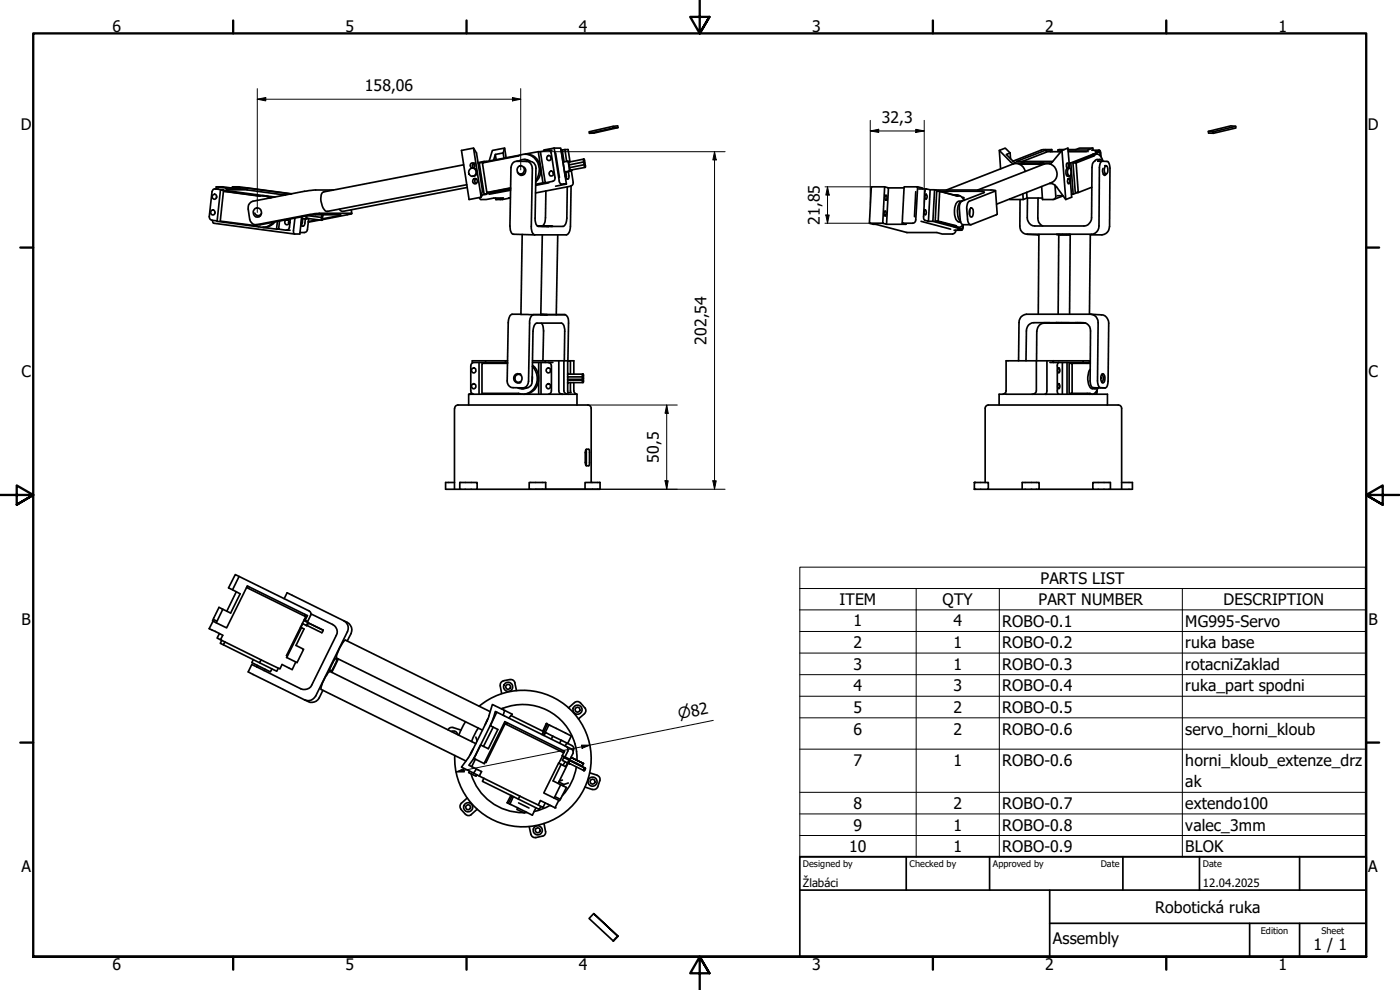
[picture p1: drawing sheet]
<svg xmlns="http://www.w3.org/2000/svg" width="420mm" height="297mm" viewBox="0 0 420 297" stroke-linecap="round" stroke-linejoin="round" font-family="sans-serif">
<!-- layer: Visible (ISO) -->
<g fill="none" stroke="#000" stroke-width=".51">
<path d="M184 37.9l-7.2 1.6 .1 .5 1.3-.1 7.3-1.6-.1-.5-1.4 .1 .1 .5-7.2 1.6M185.5 38.3l-1.4 .1M362.6 39.4l1.5 .1M370.8 37.9l-6.7 1.6 .1 .5-1.5-.1-.1-.5 6.8-1.6 1.4 .1 .1 .5-6.7 1.6M64.5 56.7h1.1M64.9 56.1l3.1 .3-.1 .5M65 59v.4M66.2 56.9l-1 9.5 12.5 1.7M67.1 57.4l10.8 1.5a3.8 3.8 0 0 1 3.1 .5M68 56.4h6.2v.6M68.2 56.9h5.7l11.8 1.6M69.7 56.4l.1-.3 2.3 .3-7.2-.3-.1 .6"/>
<path d="M69.8 56.1h2l15.8 2.1M74.2 56.4l13.1 1.8M78.1 58.8l-11-1.4-1 8.9 10.9 1.4a4 4 0 0 0 5-1M78.8 58.7l1.8 .3 .7 .4M82.5 59.1l-17.9-2.4a.88 .88 0 0 0-1 .8l-.8 7.5a.98 .98 0 0 0 .8 1.1l1.6 .2M100.1 57l-7.5 .2-16.7 3.2a2.02 2.02 0 0 0-1.4 2.3l.4 3.1a2.01 2.01 0 0 0 2.1 1.6l17.4-3.3h11.2l-8.8 1.8M138.5 45.1l3.6-.7 .9 1.5 1.8 11.2-.4 2.1-3.6 .7zM139.1 49.5l-41.9 8.1a2.33 2.33 0 0 0-.9 2.8l.7 2a1.39 1.39 0 0 0 1.3 1l41.8-8M140.2 56.2l-37.3 7.2-.5-.1-.5-.5M141.6 50.4a.78 .78 0 0 1-.4-1.2 .78 .78 0 0 1 1.3 0 .78 .78 0 0 1-.5 1.2M141.8 50.4a1.24 1.24 0 0 1 1.3 1.2 1.24 1.24 0 0 1-1.3 1.3M142.1 44.4l2.3 14.8"/>
<path d="M142.2 48.9a.82 .82 0 0 0 0 1.4M142.2 49v.3M142.4 49.3l-.6 .3M142.9 53.6a.81 .81 0 0 0 0 1.4M143.8 59.3l.5 .6h1.6l2.3-.5h2.9l-2.3 .5-.1-.5M143.9 49l-.4 .1M144.5 58.7h.2M145.3 48.4h.9M145.4 48.6l-.1-.2-1.9 .4M148.7 46.3l.2 1.6M150.1 59.9h.1M151 45.9l.4-1.5-3.6 .7-1 3.2"/>
<path d="M151 45.9l-2.3 .4-.6 1.8M151 45.9l.3 1.6M151.4 44.4l.5 3M152.7 59.4h.4zM153.1 59.4l-2.4 .5h-1.9M153.2 56.8l-7.9 1.5M153.2 56.4l-7.1 1.4M153.2 57.1l-6.4 1.2M155.1 48.4h.7M155.2 48.4a1.78 1.78 0 0 0-1.8 1.9l-.2 18.8a1.26 1.26 0 0 0 .9 1.2l6.4 .2M155.2 48.4h2.8a1.92 1.92 0 0 1 1.8 2.1l-.4 18.1 .3 1.1 .8 .8M155.6 48.4a2.47 2.47 0 0 1 3.1 0"/>
<path d="M156.1 46.5l-12.3 2.4 1.5 9.4h.7l-1.5 .2M156.3 49.7h.2M157.2 47.9h1l1 .5a1.87 1.87 0 0 1 1.6 2.1l-.1 16.2a1.26 1.26 0 0 0 1 1.2M157.3 50.2a1.31 1.31 0 0 1 .1 2.1 1.31 1.31 0 0 1-2.1-.6M157.4 52.2h-1.1M160.8 54.2a4.7 4.7 0 0 0 .7-5.2 4.7 4.7 0 0 0-4.3-2.7l-1.6 .5-10.8 2.1 1.3 8.9 7.1-1.3M161.5 45.5l1.4 9.3h.7M162.2 45.5l-4.5 .7a4.8 4.8 0 0 1 4.2 2.8 4.8 4.8 0 0 1-.6 5l-.5 .7M162.2 45.5l2.2-.4a.97 .97 0 0 1 1 .8l1.2 7.4a.92 .92 0 0 1-.7 1.1l-2.3 .4zM162.9 54.8l-2.1 .5M163.8 57.3l-.2 9.2a1.39 1.39 0 0 1-1 1.3h-1.3M164.5 45.1h1.2"/>
<path d="M164.7 54.8l-3.9 .8M165.4 47l-.2 .2M165.4 47.3v.2M166.1 51.7l-.2 .2M166.1 52v.2M166.3 44.4l1.6 10.3 .5 .5h1.6l-3.2 .7M166.3 44.4h2l1.7 10.8M166.3 44.4l-3.1 .6 .1 .3M166.8 45.9l1.1 7.4M168.3 44.9l1.3 7.9 .3 .7 .3 .2 .4-.1 .2-.5-.2-1.6M168.5 45.5h.3M168.8 45.1l-.3 .1"/>
<path d="M169.5 44.9h.9M169.5 44.9l.6 3.5M169.5 44.9l-.8 .1 .6 3.6M169.8 51.6l.1 2M170.2 56.1l-.1 9.4-.4 1.7-.7 .7h-7.6h2.7M170.3 48.4l.6 .2M170.3 48.4l.3 .2M170.3 48.4l-1.3 .2M170.4 44.9h.1M170.5 44.9l.6 3.7M170.6 48.6h.2M170.6 48.6l.3 2.4"/>
<path d="M170.8 51.4l-1.3 .2M170.8 48.6l-.1 .5 .4 1.2M170.9 51h.5l-.2 .4h-.4M170.9 51l-.1 .4M171.2 51.4l-1.7 .3M171.3 55.9l-10.6 2M171.4 55.8l-.2 12.1-.2 1.3-.4 .9-.6 .4h-9.5M171.4 51l.6 3.7a.98 .98 0 0 1-.8 1.1M175.1 47.8l.4 .3-.2 .5zM175.2 47.7l-4.4 .9M175.3 48.6l.3 .3-.1 .5-.3-.5zM175.4 49.5l.3 .2-.1 .5z"/>
<path d="M175.4 48.6l-4.5 .9M175.5 49.4l-4.4 .9M175.6 50.2l-4.4 .8-.3-.2 .2-.5M265.5 56.1l1.1 .3-.5 10.9-1.2-.3zM265.5 56.1h-4l-.6 10.9h4M265.7 58.7l.3-.1 .2 .5-.1 .7-.2 .3-.3-.8zM266.6 56.4h4.7M274.8 57.5l-.4 7.5M275.4 56.1l1.5 .3v.3M275.7 56.7h2.3M277.8 58.3a.77 .77 0 0 1 .5 .7 .77 .77 0 0 1-.5 .7l-.2-.5zM278 56.7l-.3 .2-.1 .6-.4 7.9 .2 .6 1.2 .4 .5-9.5h1.4l6.6 1.8"/>
<path d="M278 56.7l1.1 .2M280.5 56.9l-.5 9.5h-1.4M280.6 57h17.3l.9 .2-7.9 3.2a2.24 2.24 0 0 0-.8 2.3l.3 3.1a1.51 1.51 0 0 0 1 1.6l7.9-3.2-.5-7M282 57.4l-.4 8.9h-.9l.4-8.9h.9l5.4 1.5a1.14 1.14 0 0 1 1.6 .6l.3 .6M282.2 57.4h11.8l1.4 .2-7 3-.5 1.5 .3 3.7 .2 1 .6 .6M286.1 58.5l1.9 .2M286.4 58.5h.1M287 58.7h.8M288.7 59.2l.5 .1v.6M289.2 59.8l.2 .3M293.4 57l20-7.8a3 3 0 0 1 3.6 1.8 3 3 0 0 1-1.4 3.8l-16.5 6.5M299.9 45.1l.4 5.6"/>
<path d="M303 59.7v.2h4.1M303.1 45.9l-1.4-1.5-1.8 .7 3.4 3.5 .9 .5M303.1 45.9l-1.1 .4 2 2 1 .6 10.3 .1M303.1 45.9l.2 1.7M305.9 49.3h7.3M307 58.2l.1 1.7 1.1-.5M307.4 48.6v.4M307.4 48.6l-1.1 .4M307.4 48.6h5.8l-1.2 .4M307.7 51.4a2.92 2.92 0 0 0-3.7-2.2l-20 7.8M308.1 57.7l.1 1.7M308.2 59.4h4.7"/>
<path d="M311.5 59.4v6.1a2.43 2.43 0 0 0 1.4 2.3M313.9 45l-8.8 3.4h10.8M313.9 45h1.4M313.9 45v.6M315 49.1l.8-.5 2.9-3.5 1.8-.7 .5 6M315.3 45.5v-.5l.4-.1v.6M315.7 44.9h-3l-8.7 3.5M316.6 55.5l.3 3.4a.88 .88 0 0 1-.9 1h-3.1l-.3-3.9M317.3 58.7h1.7M317.5 45h1.5M318.4 45.5h-4l-7.6 2.9M318.7 45.1l1.1 14.8"/>
<path d="M319 58.8l-2.7 1M319.3 44.9l-1.8 .1 .1 .5M320.5 50.4l.2-.9-.3-.6-.4 .4v.7l.3 .5M320.5 53.7l.3-.1 .3 .6-.1 .6-.3 .4-.3-.8zM320.5 44.9h2.3l1.2-.5h4v.7M320.6 50.6l.2-.2a1.61 1.61 0 0 1 .1 2.5 1.63 1.63 0 0 1-.3-2.3zM320.6 45.5h5.5M320.9 50.4a1.13 1.13 0 0 0-1 1.7l.3 .7 .7 .1M321.1 52.8l.5 6.4-1.8 .7-2.7-3.8a2.46 2.46 0 0 0-2.1-1.1M321.4 48.9l.7 9.4h-.5M322 48.9h1l.6 8.9h-.9zM323.3 57.8l-1.2 .5"/>
<path d="M326.5 45v.5M327.3 46.8h1l-5.3 2.1M327.3 46.8l-5.3 2.1M327.7 45.1h2.2M327.7 56.2l-4.1 1.6M328 44.4l-1.5 .6h-6M328.3 46.8a1.18 1.18 0 0 1 1.2-.6 1.18 1.18 0 0 1 1 .9l.5 1.3M329.2 46.2a1.83 1.83 0 0 0-1.9 .6M329.4 48.4a.77 .77 0 0 1 .8-.6 .77 .77 0 0 1 .7 .6M329.5 48.4h1.3M330.1 45.5l.1 1.2M330.2 47.9a2.27 2.27 0 0 0-2.5 2.4l-.1 15a2.51 2.51 0 0 1-2.3 2.5h-14.8a2.39 2.39 0 0 1-2.2-2.5l.1-5.9"/>
<path d="M330.5 47l-.3-1.7-.4-.2-1.1 .4h1.4l-8.7 3.4h-.5M330.8 48.4a1.5 1.5 0 0 0-.9 1.9l-.1 17.5a2.39 2.39 0 0 1-2.3 2.5h-19.2a2.29 2.29 0 0 1-2.2-2.5v-7.9M330.8 48.4h1.4a1.72 1.72 0 0 1 .9 2.1l-.1 17.4a2.51 2.51 0 0 1-2.3 2.6h-3.5M331 50.5l-.1 1 .3 .8 .3 .3 .5-.4h-.9M331.5 49.7h.5M331.7 49.9l.4-.1 .2 .2 .2 .8-.1 .9-.2 .4-.3 .1a2 2 0 0 1-.2-2.3zM63.8 66.2l.3 .8 24.3 3.2M64.5 63.7v.4M76.5 63.9a1.07 1.07 0 0 0 .9 .8 1.07 1.07 0 0 0 1-.6M78.2 64.8h-.7l.3 .2M79 68.2l4 .6M82.5 66.6a4.4 4.4 0 0 1-3.7 1.6"/>
<path d="M83.2 66.4l-.2 2.4h.6M86 69.1h1.1M86.7 66.4l-.1 .4M87.1 65.7l-.2 2.5a.98 .98 0 0 1-1 .9l-2.3-.3 .3-2.5M90.6 65l-.6 5.2h-1.5l-.4-.3 .4-4.5M90.6 65.6l1 .1M90.6 65l-.2 2.3 .2 .5h.5a2.54 2.54 0 0 0 .5-2.1M90.9 65.6l-.5 2M91.9 64.8v.7M92.1 64.8l-.2 .4 .2 .3M92.1 65.5l-.5 .2M92.1 65.5l4.5 .6"/>
<path d="M92.3 64.7l4.3 .6M92.3 65.5l-.7 .2M92.6 65.6l-.3 3.3a.98 .98 0 0 1-1 .9h-1.3M95.3 66l-2.8 .5M95.9 66l-3.4 .7M96.5 65.3h.3v.3l-.2 .5zM96.6 64.5l.3 .3-.3 .5zM96.8 65.6l5.5-1.1-7.9-.1-1.8 .2-14.4 2.8h-1.5M105.4 63l.2 1.1M156.7 70.3l-.4 24M162.8 70.5l-.5 23.9M163.1 67.9h2.7z"/>
<path d="M163.9 67.9h.7M167.4 70.5l-.5 23.9-4.6-.1 1.8 .1M260.9 67l2.1 .3M262.8 67.3l9.2 2.4M265.4 63.4l.3-.1 .2 .6v.6l-.3 .3-.3-.8zM270.8 67l.5-10.9h4.1l-.6 9.9a.98 .98 0 0 1-.9 1h-3.1l1.1 .3h-5.8M272 69.7l.3 .1M276.4 66.4l8.9 2.4M277.6 63a.77 .77 0 0 1 .4 .7 .77 .77 0 0 1-.4 .7l-.3-.5zM280 66.4l8.8 2.4M280.7 66.3l5.3 1.4h1l-5.4-1.4M286 67.7a1.95 1.95 0 0 0 1.8 .5"/>
<path d="M286.3 69.1h2.3M286.8 69.1v.1a1.11 1.11 0 0 1-.9 1h-3.1l-1.6-.4h-9M288.2 66.4a5.1 5.1 0 0 1 .2-6h.3h-.9a2.46 2.46 0 0 0-1.4 2.7l.1 1.5a1.83 1.83 0 0 0 1.8 2M289 67.4a1.18 1.18 0 0 1-2 .3M289 67.4h2.3M289.1 67.4l-.1 1.2-.3 .4-1.3-.2h1.4l.1-1.1M291 62.9v1.4M291.2 62.5l.5-.1a2.06 2.06 0 0 1-.2 2.7 1.86 1.86 0 0 1-.3-2.6zM308.2 70.3l3.6 .2M311.8 70.3l-.2 24M317.8 70.5h3.4M317.8 70.4l-.2 23.9"/>
<path d="M320.9 70.3h-3.8h4.1l-.2 24M327.2 70.4l-.2 23.9M156.3 94.3h-2.6a2.56 2.56 0 0 0-1.2 2.5l-.3 17.5a1.88 1.88 0 0 0 1.8 2l2.8 .1M156.3 94.3l6 .1M162.3 94.4h1.3M162.4 97l.5 .6 .2 1.7-.2 9M313.1 96.9h2.8zM317.7 96.8h-.8l3 .2M318.6 96.8l3 .1-.8 .1M322.6 96.9h2.7zM325.8 97h-12.4a2.39 2.39 0 0 0-2.3 2.4v8.9M327.4 94.3l3.2 .2a2.4 2.4 0 0 1 2.1 2.5l-.2 18a1.2 1.2 0 0 1-.8 1.4"/>
<path d="M141.5 117.9l-.7 .4M143.8 108.8v9.5M145.7 108.3v.5M151.7 108.3v.5M152.3 108.3h-10.6v.6M152.3 108.8h-10.1a.98 .98 0 0 0-.9 1v7.5a.98 .98 0 0 0 .9 1M152.3 109h-7.6v9h10.9a4.6 4.6 0 0 0 4.8-1.6 4.6 4.6 0 0 0 .4-5l-1-1.4M154.5 112.6a1.28 1.28 0 0 1 1.8 0 1.28 1.28 0 0 1 0 1.8 1.28 1.28 0 0 1-1.8 0 1.49 1.49 0 0 1 0-1.8zM155.4 116.4a2.56 2.56 0 0 0 2.2 0M155.6 112.3h.4M155.6 114.8h.4M156.3 112.4a1.18 1.18 0 0 0-1.8 1.1 1.18 1.18 0 0 0 1.8 1"/>
<path d="M158.1 116.4l-1.6 .2M159.8 113l-.1 1.2M159.8 108.8h2.6M159.8 109.6a4.9 4.9 0 0 1 1.7 5.1 4.9 4.9 0 0 1-4.1 3.6M159.8 108.3h3.8M161.7 108.8v9.5M162.4 108.8h3.5M162.4 108.8v9.5M163.6 108.3h5.6M163.6 108.3v.5M164.6 108.8a.98 .98 0 0 1 .9 1v7.5a.98 .98 0 0 1-.9 1M165.2 111v.2"/>
<path d="M165.2 115.7v.3M167.7 108.3v9a.98 .98 0 0 0 .9 1M168.6 118.3h-27.9v3.2M168.6 118.3h4.6v3.2M169.2 108.3v9a1.21 1.21 0 0 0 1.4 1M169.2 108.3h1.2M169.4 108.3v-10.1a1.31 1.31 0 0 0-.9-1.2h-7.3a2.25 2.25 0 0 0-1.2 2.4l-.3 15a2.14 2.14 0 0 1-2.9 2M170.4 113v.1M170.4 113.8v.1M170.4 114.7v.1M170.4 112l.3 .3M170.4 112.3h4.5"/>
<path d="M170.4 114.8h4.5M170.4 112.3v.1M170.4 113.1v.1M170.4 113.9v.1M170.4 113.1h4.5M170.4 108.3l.2-11.3a2.28 2.28 0 0 0-1-2.6h-9.5l-.8 .8-.4 1.1-.3 18.1a1.91 1.91 0 0 1-1.8 2M170.4 113.9h4.5M170.7 114.8l-.3 .2M171.2 112.3v-4h-.8v9.5h.9l-.1-3M171.2 108.3h1v4M172.2 114.8l.1 2.7 .6 .7M172.9 118.2l.1 .1"/>
<path d="M174.8 112.3h.3v.3l-.2 .5zM174.8 114l.1-.1 .2 .3-.2 .6zM174.9 113.1l.2 .3-.2 .5-.1-.2zM174.9 113.9h-4.5h4.5M305.7 108.3l.1-11.5a2.4 2.4 0 0 1 2.2-2.5h19.3a2.4 2.4 0 0 1 2.3 2.5l-.2 18.1a1.39 1.39 0 0 0 .9 1.4l1.4 .1M307.9 108.3l.1-9a2.29 2.29 0 0 1 2.3-2.5h14.8a2.29 2.29 0 0 1 2.2 2.5l-.1 15.6a1.39 1.39 0 0 0 .8 1.4l3.7 .1M311 108.3v9.3a1.24 1.24 0 0 1-1.3 .7M314.2 108.3v9l-.1 .7-.3 .3M315.1 108.8h3.7M316.2 108.8v-.5h-14.3v8.9l-.2 .7-.6 .3M316.2 108.3h10.8v.5M317.6 115.2h.3l.2 .6-.3 .8-.4-.5z"/>
<path d="M317.6 110.5h.3l.2 .5-.3 .9-.4-.5zM317.8 108.8l-.5 .6v8.3l.5 .6M320.2 108.8v9.5M321.8 109v9h-.9v-9h6.3M325.1 108.3v.5M326.3 118l.7 .3M327 108.8h-8.2v9.5M327 108.8l-.7 .2M327 108.8h.2M327.2 110.8a4.9 4.9 0 0 0 .3 5.8h1.2M328.2 116.3a.72 .72 0 0 0 1.1 .1M329.1 117.4v.9"/>
<path d="M329.2 117l-.1 1.1M329.5 116.4a1.96 1.96 0 0 1-2 1.8l-.3-.2h-5.4M330.7 112.3l.4 1-.1 .9-.3 .5M330.7 112.3l.3-.2a1.77 1.77 0 0 1-.1 2.8l-.5-.9v-1zM136.4 122.5v24.3M137.4 121.5h39M137.4 121.5a.98 .98 0 0 0-.9 1M175.8 134.9v4.7M175.9 134.9h.9l.1 .5v3.8l-.2 .5h-.8l-.3-.9v-3.1zM176.4 121.5a.98 .98 0 0 1 1 1v22.3M296.6 121.5h39a.98 .98 0 0 1 1 1v24.3M296.6 121.5a.98 .98 0 0 0-.9 1v22.3"/>
<path d="M299.8 121.5v-3.2l1.7-.1 30.9 .1v3.2M136.4 144.8h-2.7v2h2.7M136.4 146.8h6.8v-2h-5.2v2M143.2 146.8h15.6M163.8 146.8v-2h-5v2h16.8M175.6 144.8h4.5v2h-4.5zM292.4 144.8h4.2v2h-4.2zM296.6 146.8h15.2v-2h-5v2M311.8 146.8h16.2M336.6 144.8h3.3v2h-11.9v-2h5.2v2M69.8 177l2-4-1.2-.6-2 4 3.5 1.8-2.9 5.7-2.3-1.1M70.9 177.5l-2.8 5.9"/>
<path d="M71.8 173l21 10.3a.97 .97 0 0 1 .4 1.3l-.9 1.9-1-.5M74 176.3l17.8 8.7-.4-.7M74.5 176l-.5 .2M85.3 179.6l.9-1.8 16.9 8.4a2.87 2.87 0 0 1 2.2 3.9l-1.1 2.2M63.9 186.4l-1.1 2.2 4.1 2-.7 1.3 13.6 6.8 4.2 2 .6-1.3 3.1 1.5 1.1-2.3M64.1 185.9l.9 .4M65.7 182.2l1.2 .6-2 4.1-1.1-.7zM65.8 190.1l-.6 1.3 1 .5M66.5 192.1l-.4 .9 1 .5 .4-.9M67.1 193.5l10.8 5.4 .5-.9M76 197.9l-.4 .9 5.6 2.8 .4-.9M77.3 199.6l-.3 .5"/>
<path d="M77.9 198.9l5.2 2.5 .4-.9M86 197.3h.1M90.2 188.2l1 .5-2.4 5 2.3 1.1-1.9 4-3.2-1.5 4.5-9M90.7 187.1l1.2 .6 .5-.9 .2 .1-.5 .9-.2-.1M90.9 187.1l-.5 1.2M91.2 186.2l1.2 .6M91.3 186.2l1-1.5-18.1-8.9-6.2 12.6-3.1-1.5M91.8 185l-5.8 11.7 .2 .1M92.2 187.7l4.4 2.2 .4-.8M92.6 186.9l4.4 2.2zM93.3 184.2l6.5 3.2a2.38 2.38 0 0 1 1.1 3.3l-7.3 14.8a2.52 2.52 0 0 1-3.3 1.2l-13.3-6.6M100.6 197.6l.5 .1-.3 1.1-1 2.1-.5 .4-.4-.2 .2-.6z"/>
<path d="M101.5 197.7l-1.9 4M103.1 186.2a2.43 2.43 0 0 1 1.2 3.3l-9.6 19.3a2.52 2.52 0 0 1-3.3 1.2M77 200.1l-1.4-.7-1.1 2.2 16.9 8.4a2.86 2.86 0 0 0 4.4-.7l1.1-2.2M79.5 200.8l-.3 .4M134.5 219l.4-.6 .7-.2 2.7 .9M135.4 219.5a1.37 1.37 0 0 1 2 .9M139.7 216.6l-2 4M143.5 218.5l-1.2 2.2-.8 1.8M143.8 211.9a20.5 20.5 0 0 1 31.6 6.8 20.5 20.5 0 0 1-14.4 29 20.5 20.5 0 0 1-24.5-21M146.4 215.6l-.8 1.8M147.1 213.5l-43.4-21.4a8.8 8.8 0 0 0-2.7 5.4l43.8 21.6M148 218.2l-2.9 5.8"/>
<path d="M149.1 213.7l-2 4 2.3 1.2-2.8 5.7-2.4-1.1-2 4.1 3.2 1.6M150.1 205.8l.5 2.3M150.5 212.6a16.3 16.3 0 0 1 22.7 15.5M151 214.6l.4-1.4-3.6-1.8-1.2 3.9-5.1 10.5-3 4.4 3.6 1.8M151 214.6l-2.3-1.1-1.3 3.5-4.6 9.4-2.1 3.2 2.3 1.1-.9 1.3M151 214.6l19 9.4M151.1 204.3a1.24 1.24 0 0 0-1 1.5M151.4 213.2l2.3 1.1-1 1.1M151.6 217.2l17.6 8.7M151.6 217.2l-5.7 11.6-.3-.1M152.3 217l-.7 .2M153 203.9l-1.9 .4"/>
<path d="M153.1 203.9a1.24 1.24 0 0 1 1.4 1M153.4 214.7l9.7 4.8M154.5 204.8l.5 2.4M163.1 219.5l-.4 .9M164.3 217.3l-1.5 3.1M164.8 217.5l-.8-.4-1.1 2.3 .2 .1M164.8 217.5l-1.6 3.1M164.8 217.5l6.6 3.3-1 2.3M170.6 212.4l1.8-1.6a1.24 1.24 0 0 1 1.8 .1l1.3 1.5M175.4 214.2l-1.8 1.5M175.5 212.4a1.24 1.24 0 0 1-.1 1.7M140.2 239.4l-1.8 1.6"/>
<path d="M140.9 231.4l-.2 .4 2.2 1.1 .2-.4M141.4 232.1a16.2 16.2 0 0 0 15.7 11.7M142 224.7l-.9 1.8M142.1 232l1.7 .8M142.7 227.8l-1.2 2.2M142.8 223.1l-43.7-21.6a8.7 8.7 0 0 0-2.8 4.9l.1 .5 43.4 21.4M142.8 221.2l.4 1.1M143 230.7l1.5 .8-.7 1.3 17.7 8.7 .7-1.3 4.4 2.2 1.1-2.3M145.2 233.5l-.4 .9 10.8 5.4 .4-1M153.4 238.6l-1.2 2.2 .8 .5M153.7 238.8l-1.2 2.2M154.1 239l-1.1 2.3"/>
<path d="M155.6 239.8l6.3 3.1 .4-1M163.3 220.6l.4-.8 7.9 3.9M165.9 220.8l-.4 .9M166.8 239.1l1.1 .6M167.7 234.6l1.5 .8-.2 .4M168.3 235.4l1.7 .9-2.1 3.9-1.6-.8M168.4 229.3l-2.4 5 2.3 1.1-2 4M168.4 229.3l-.8-.3-4.4 8.9 3.1 1.5M168.4 222.1l-.4 .9M168.8 234l-1 .4M168.8 226.7l-1.1 2.3M169.1 225.2l.1 .5"/>
<path d="M169.5 227.1l1.3 .6v.3l-1.6-.7-.4 .8 2.2 1M169.5 228.5l-.7 1.1M169.5 227.1l-.8-.4 .7-1.3-17.9-8.9-6.2 12.6M170 224a1.14 1.14 0 0 1 .4 1.3l-.9 1.8M170 227.3l-.1 .3M170 224l1.5 .7M170.1 222.9l-.5 .9M170.5 229l-3 6.1M170.6 234.9l-1.4 .5M171 228l3.8 1.9 .3-.8-3.7-1.8 3.7 1.8M171 228.1l-.2-.1-1.2 2-1.2-.7M171 228.1l.4 .3"/>
<path d="M171 228.1l-.4 .9M171.2 228.3l4.5 2.2M171.5 224.8a.98 .98 0 0 1 .4 1.3M171.7 223.7a1.05 1.05 0 0 1 .3 1.6M172 226l-1.1 2.1M173 230.1a16.2 16.2 0 0 1-4.3 8.6M173.1 229v.2M175.1 231.1l.2 .2M175.5 230.4l-.4 .7zM175.5 230.4l-4.4-2.2-.3 .4-.1 .4 4.4 2.1M175.5 230.6l-.3 .6zM175.6 230.6l-.3 .7z"/>
<path d="M175.6 236.1l2.2 .8M177 231.9l2.2 .7M179.2 232.6a1.24 1.24 0 0 1 .8 1.6M179.4 236.1a1.24 1.24 0 0 1-1.6 .7M180 234.2l-.6 1.9M138.3 242.8l1.3 1.5M138.5 241a1.24 1.24 0 0 0-.1 1.8M143.2 242.8l-1.8 1.6a1.24 1.24 0 0 1-1.7-.1M153 241.3l6.8 3.3 1-2.2M155.4 242.4l-.3 .5 2.3 1.1 .2-.5M155.6 240.9l3.1 1.5M158.2 243.8h-.7"/>
<path d="M158.8 248l.5 2.3M159.3 250.3a1.24 1.24 0 0 0 1.5 1M162.8 250.9l-2 .4M163.3 247.1l.4 2.3M163.6 240.9l-.7 1.4-1.4-.8M163.7 249.4a1.24 1.24 0 0 1-.9 1.5M165.1 241.6l-2.7 1.3-2.1 .6M178.2 274.1l7.3 6.8zM178.2 274.1l-1.4 1.5 7.2 6.7M185.4 280.8l-1.3 1.6 1.4-1.5"/>
<circle cx="64.3" cy="59" r=".72"/>
<circle cx="141.8" cy="51.6" r="1.2"/>
<circle cx="142.5" cy="54.3" r=".77"/>
<circle cx="156.2" cy="50.9" r="1.18"/>
<circle cx="164.7" cy="47.4" r=".73"/>
<circle cx="165.4" cy="52.1" r=".73"/>
<circle cx="63.9" cy="63.7" r=".73"/>
<circle cx="77.2" cy="63.7" r="1.32"/>
<circle cx="86.1" cy="66.7" r=".72"/>
<circle cx="142.1" cy="115.8" r=".73"/>
<circle cx="142.2" cy="111.1" r=".71"/>
<circle cx="164.6" cy="115.8" r=".73"/>
<circle cx="164.6" cy="111.1" r=".71"/>
<circle cx="152.5" cy="206.1" r=".73"/>
<circle cx="152.5" cy="206.1" r="1.37"/>
<circle cx="173.3" cy="212.9" r=".73"/>
<circle cx="173.3" cy="212.9" r="1.37"/>
<circle cx="177.8" cy="234.5" r=".73"/>
<circle cx="177.8" cy="234.5" r="1.37"/>
<circle cx="140.5" cy="242.2" r=".73"/>
<circle cx="140.5" cy="242.2" r="1.37"/>
<circle cx="161.4" cy="249.1" r=".73"/>
<circle cx="161.4" cy="249.1" r="1.37"/>
</g>
<g fill="#000">
<circle cx="142.2" cy="49" r=".25"/>
<circle cx="171.2" cy="51" r=".25"/>
<circle cx="171.4" cy="51" r=".25"/>
<circle cx="86.8" cy="66.8" r=".25"/>
<circle cx="96.8" cy="64.4" r=".25"/>
<circle cx="140.8" cy="118.3" r=".25"/>
<circle cx="156" cy="112.3" r=".25"/>
<circle cx="156" cy="114.8" r=".25"/>
<circle cx="168.6" cy="118.3" r=".25"/>
<circle cx="313.8" cy="118.3" r=".25"/>
<circle cx="329.4" cy="116.4" r=".25"/>
<circle cx="292.4" cy="146.8" r=".25"/>
<circle cx="292.4" cy="144.8" r=".25"/>
<circle cx="162.9" cy="219.4" r=".25"/>
<circle cx="164" cy="217.1" r=".25"/>
<circle cx="171.2" cy="228.3" r=".25"/>
<circle cx="152.2" cy="240.8" r=".25"/>
<circle cx="166.6" cy="242.4" r=".25"/>
</g>
<!-- layer: Symbol (ISO) -->
<g fill="none" stroke="#000" stroke-width=".3">
<path d="M240 176.6v-6.4h169.8v6.4M240 176.6h169.8v6.4M240 176.6v80.6h169.8v-74.2M275 176.6v80.6M299.9 176.6v80.6M354.8 176.6v80.6M240 183h169.8M240 189.5h169.8M240 195.9h169.8M240 202.4h169.8M240 208.9h169.8M240 215.4h169.8"/>
<path d="M240 224.8h169.8M240 237.7h169.8M240 244.2h169.8M240 250.7h169.8"/>
</g>
<!-- layer: Border (ISO) -->
<g fill="none" stroke="#000" stroke-width=".7">
<path d="M70 6.1v3.9M140 6.1v3.9M210 0v10l-2.9-4.9h5.8l-2.9 4.9 2.9-4.9M280 6.1v3.9M350 6.1v3.9M6.1 74.3h3.9M410 74.3h3.9M0 148.5h10l-5-2.8v5.7l5-2.9-5 2.9M420 148.5h-10l5-2.8v5.7l-5-2.9 5 2.9M6.1 222.8h3.9M410 222.8h3.9M10 287.1v-277.1h400v277.1h-400h400"/>
<path d="M70 287.1v3.8M140 287.1v3.8M212.9 292l-2.9-4.9 2.9 4.9h-5.8l2.9-4.9v9.9M280 287.1v3.8M350 287.1v3.8"/>
</g>
<!-- layer: Title (ISO) -->
<path d="M240 257h170v30.1h-170zM272 257v10.1M297 257v10.1M337 257v10.1M360 257v10.1M390 257v10.1M240 267.1h170M315 277h95M315 267.1v20M375 277v10.1M390 277v10.1" fill="none" stroke="#000" stroke-width=".51"/>
<!-- layer: Dimension (ISO) -->
<g fill="none" stroke="#000" stroke-width=".3">
<path d="M77.2 29.8l2.6-.5v1zM77.2 29.8h79.1M77.2 26.6v37.1M153.8 29.3l2.5 .5-2.5 .5zM156.3 26.6v24.4M261.2 39.3l2.5-.5v.9zM261.2 39.3h16.2M261.2 36.1v25.4M274.8 38.8l2.6 .5-2.6 .4zM277.4 36.1v25.2M161.5 45.5h56.1M214.4 45.5l.5 2.5h-1z"/>
<path d="M214.4 45.5v101.3M247.6 56.1h13.9M248.3 56.1l.6 2.4h-1.1zM248.3 56.1v10.9M247.6 67h13.3M247.8 64.5h1.1l-.6 2.5zM176.4 121.5h26.9M200.1 121.5l.4 2.5h-.9zM200.1 121.5v25.3M158.8 146.8h58.8M199.6 144.3h.9l-.4 2.5zM213.9 144.3h1l-.5 2.5z"/>
<path d="M214.1 216.1l-77.3 15.5M136.8 231.6l2.4-1 .2 1zM174.5 223.6h2.5l-2.3 .9z"/>
</g>
<path d="M77.2 29.8l2.6-.5v1zM153.8 29.3l2.5 .5-2.5 .5zM261.2 39.3l2.5-.5v.9zM274.8 38.8l2.6 .5-2.6 .4zM214.4 45.5l.5 2.5h-1zM248.3 56.1l.6 2.4h-1.1zM247.8 64.5h1.1l-.6 2.5zM200.1 121.5l.4 2.5h-.9zM199.6 144.3h.9l-.4 2.5zM213.9 144.3h1l-.5 2.5zM136.8 231.6l2.4-1 .2 1zM174.5 223.6h2.5l-2.3 .9z" fill="#000"/>
<g font-size="4.8">
<text x="33.7" y="9.6">6</text>
<text x="103.7" y="9.6">5</text>
<text x="173.7" y="9.6">4</text>
<text x="243.7" y="9.6">3</text>
<text x="313.7" y="9.6">2</text>
<text x="383.7" y="9.6">1</text>
<text x="109.5" y="27.4">158,06</text>
<text x="6.2" y="38.9">D</text>
<text x="264.6" y="36.9">32,3</text>
<text x="410.5" y="38.9">D</text>
<text x="246" y="67.5" transform="rotate(-90 246 67.5)">21,85</text>
<text x="212" y="103.4" transform="rotate(-90 212 103.4)">202,54</text>
<text x="6.4" y="113.1">C</text>
<text x="410.7" y="113.1">C</text>
<text x="197.7" y="138.8" transform="rotate(-90 197.7 138.8)">50,5</text>
<text x="312.3" y="175.1">PARTS LIST</text>
<text x="252" y="181.5">ITEM</text>
<text x="282.9" y="181.6">QTY</text>
<text x="311.7" y="181.5">PART NUMBER</text>
<text x="367.2" y="181.6">DESCRIPTION</text>
<text x="6.4" y="187.4">B</text>
<text x="256.2" y="187.9">1</text>
<text x="286.1" y="187.9">4</text>
<text x="300.8" y="188">ROBO-0.1</text>
<text x="355.7" y="188">MG995-Servo</text>
<text x="410.7" y="187.4">B</text>
<text x="256.2" y="194.5">2</text>
<text x="286.1" y="194.4">1</text>
<text x="300.8" y="194.5">ROBO-0.2</text>
<text x="355.7" y="194.5">ruka base</text>
<text x="256.2" y="201">3</text>
<text x="286.1" y="200.9">1</text>
<text x="300.8" y="201">ROBO-0.3</text>
<text x="355.7" y="201">rotacniZaklad</text>
<text x="256.2" y="207.4">4</text>
<text x="286.1" y="207.4">3</text>
<text x="300.8" y="207.4">ROBO-0.4</text>
<text x="355.7" y="207.4">ruka_part spodni</text>
<text x="256.2" y="213.9">5</text>
<text x="286.1" y="213.9">2</text>
<text x="300.8" y="213.9">ROBO-0.5</text>
<text x="256.2" y="220.4">6</text>
<text x="286.1" y="220.4">2</text>
<text x="300.8" y="220.4">ROBO-0.6</text>
<text x="355.7" y="220.4">servo_horni_kloub</text>
<text x="256.2" y="229.7">7</text>
<text x="286.1" y="229.8">1</text>
<text x="300.8" y="229.8">ROBO-0.6</text>
<text x="355.7" y="229.9">horni_kloub_extenze_drz</text>
<text x="355.7" y="236.3">ak</text>
<text x="256.2" y="242.7">8</text>
<text x="286.1" y="242.7">2</text>
<text x="300.8" y="242.7">ROBO-0.7</text>
<text x="355.7" y="242.8">extendo100</text>
<text x="256.2" y="249.2">9</text>
<text x="286.1" y="249.2">1</text>
<text x="300.8" y="249.2">ROBO-0.8</text>
<text x="355.7" y="249.3">valec_3mm</text>
<text x="254.8" y="255.7">10</text>
<text x="286.1" y="255.7">1</text>
<text x="300.8" y="255.7">ROBO-0.9</text>
<text x="355.7" y="255.7">BLOK</text>
<text x="6.4" y="261.7">A</text>
<text x="410.7" y="261.7">A</text>
<text x="346.7" y="274">Robotická ruka</text>
<text x="316" y="283.4">Assembly</text>
<text x="394.2" y="285">1 / 1</text>
<text x="33.7" y="290.9">6</text>
<text x="103.7" y="290.9">5</text>
<text x="173.7" y="290.9">4</text>
<text x="243.7" y="290.9">3</text>
<text x="313.7" y="290.9">2</text>
<text x="383.7" y="290.9">1</text>
</g>
<text font-size="4.6" x="203.8" y="215.8" transform="rotate(-11 203.8 215.8)">⌀82</text>
<g font-size="3.4">
<text x="241" y="266">Žlabáci</text>
<text x="361" y="266">12.04.2025</text>
</g>
<g font-size="2.7">
<text x="241" y="260.1">Designed by</text>
<text x="273" y="260.1">Checked by</text>
<text x="298" y="260.1">Approved by</text>
<text x="330.3" y="260">Date</text>
<text x="361" y="260">Date</text>
<text x="378.4" y="280.1">Edition</text>
<text x="396.6" y="280.1">Sheet</text>
</g>
</svg>
